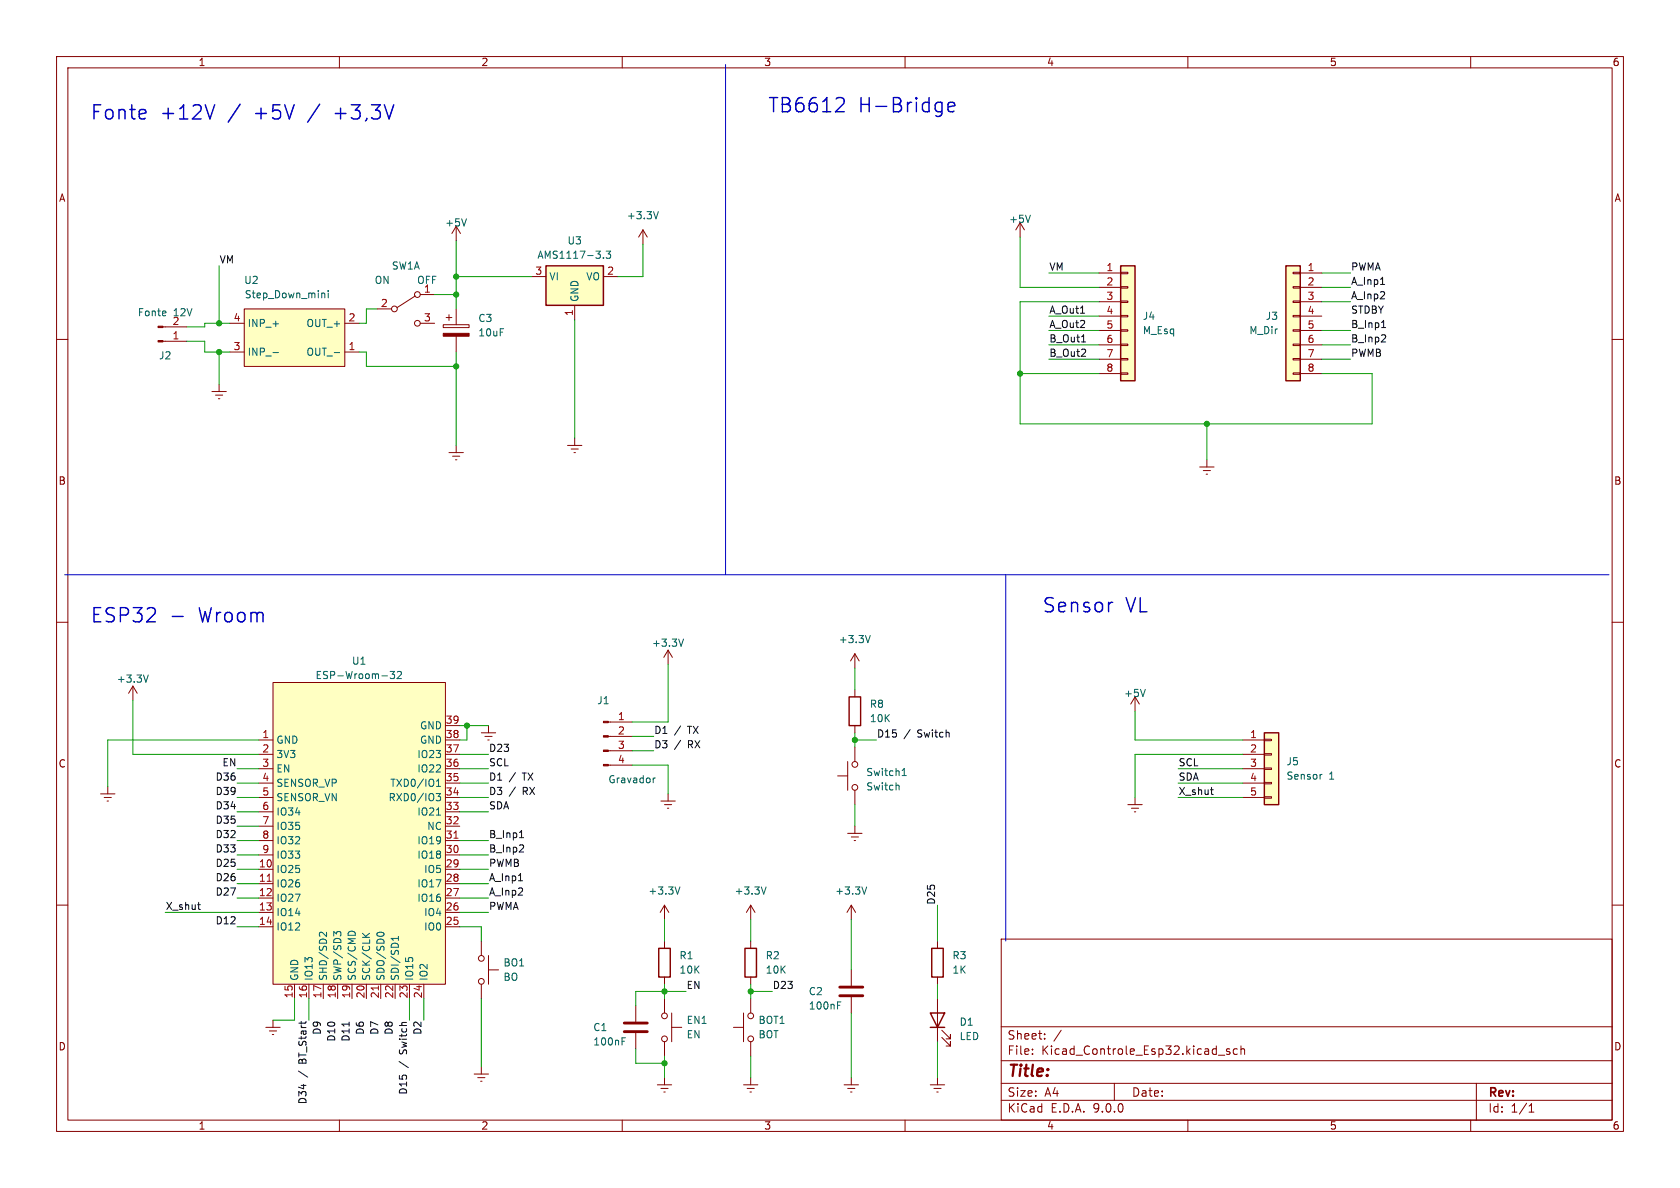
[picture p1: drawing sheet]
<svg xmlns="http://www.w3.org/2000/svg" width="297mm" height="210mm" viewBox="0 0 297 210" stroke-linecap="round" stroke-linejoin="round" font-family="sans-serif">
<g fill="none" stroke="#840000" stroke-width=".18">
<path d="M10 10h277v190h-277zM12 12h273v186h-273zM60 10v2M110 10v2M160 10v2M210 10v2M260 10v2M10 60h2M285 60h2M10 110h2M285 110h2M10 160h2"/>
<path d="M177 166h108v32h-108zM285 160h2M60 198v2M110 198v2M160 198v2M177 194.5h108M177 191.5h108M177 187.5h108M177 181.5h108M182.5 186.3v.1M182.5 185.5v.1M184.7 183.6v.1"/>
<path d="M184.7 182.8v.1M187.6 182.1l-1.3 2M197 191.5v3M210 198v2M215.4 186.5h1.1M217.4 185.5l-.4-.1-.2 .2 .1 .2 .5 .2v.3h-.6M218.7 185.5l-.4-.1-.3 .3v.4l.2 .2h.5M219.4 185.5l.2-.1 .4 .1v.9M219.4 184.9v1.5M260 198v2M261 191.5v6.5M270.3 196.6h.9"/>
<path d="M270.3 195.5l.4-.4v1.5"/>
</g>
<path d="M48.3 120.7h30.4v53.3h-30.4z" fill="#ffffc2"/>
<g fill="none" stroke="#840000" stroke-width=".18">
<path d="M45.7 130.8h2.6M45.7 133.4h2.6M45.7 135.9h2.6M45.7 138.4h2.6M48.3 120.7h30.4v53.3h-30.4zM78.7 130.8h2.6M78.7 133.4h2.6M78.7 135.9h2.6M78.7 138.4h2.6M78.7 128.3h2.6M45.7 141h2.6M45.7 143.5h2.6"/>
<path d="M45.7 146.1h2.6M45.7 148.6h2.6M45.7 151.1h2.6M45.7 153.7h2.6M45.7 156.2h2.6M45.7 158.8h2.6M78.7 141h2.6M78.7 143.5h2.6M78.7 146.1h2.6M78.7 148.6h2.6M78.7 151.1h2.6M78.7 153.7h2.6"/>
<path d="M78.7 156.2h2.6M78.7 158.8h2.6M45.7 161.3h2.6M45.7 163.8h2.6M52.1 174v2.5M54.6 174v2.5M57.1 174v2.5M59.7 174v2.5M62.2 174v2.5M64.8 174v2.5M67.3 174v2.5M69.8 174v2.5"/>
<path d="M72.4 174v2.5M74.9 174v2.5M78.7 161.3h2.6M78.7 163.8h2.6"/>
</g>
<path d="M47.2 155.8h.8M80.3 148.2h.7M66.9 174.3v.7" fill="none" stroke="#a90000" stroke-width=".18"/>
<g fill="none" stroke="#006464" stroke-width=".18">
<path d="M69 118.7h.8l-.5 .5 .4 .1v.5l-.2 .2-.5-.2M70.2 118.8l.5-.1 .3 .4-.8 .9h.8M77.2 139h.7M77.2 138.1l.3-.4v1.3M77.1 140.3h.8l-.4 .5 .3 .1v.5l-.2 .1h-.4M77.2 144.1h.7M57.7 164.8v.8l-.9-.8-.3 .1v.4M60.3 165.3v-.4l-.3-.2h-.4l-.1 .4-.5-.4v.8M61.6 164.9l.5-.3 .6 .3M64.1 165l.7 .7M65.3 165l-.7 .5M66.6 165.2a.68 .68 0 0 1 .7-.4 .68 .68 0 0 1 .6 .4"/>
<path d="M70.4 165.5v.7M70.4 165.9h-1.2l.3 .3"/>
</g>
<path d="M223.5 129.5h2.6v12.7h-2.6z" fill="#ffffc2"/>
<path d="M223.5 129.5h2.6v12.7h-2.6z" fill="none" stroke="#840000" stroke-width=".25"/>
<g fill="none" stroke="#840000" stroke-width=".18">
<path d="M66.7 54.6h2.5M73.4 52.3l-3.2 2.1M74.3 52.1h2.5M74.3 57.2h2.5M37.5 69.2h2.5M38.1 69.9h1.3M38.6 70.5h.3M38.7 67.9v1.3M200.7 123.2v2.5M200.7 123.2l-.8 1.3M200.7 123.2l.7 1.3M219.7 130.8h3.8"/>
<path d="M219.7 133.4h3.8M219.7 135.9h3.8M219.7 138.4h3.8M223.5 130.7h1.3v.2h-1.3zM223.5 133.2h1.3v.3h-1.3zM223.5 135.8h1.3v.2h-1.3zM223.5 138.3h1.3v.3h-1.3zM199.4 142.2h2.5M200 142.9h1.3M200.5 143.5h.3M200.7 141v1.2M219.7 141h3.8"/>
<path d="M223.5 140.8h1.3v.3h-1.3z"/>
<circle cx="69.7" cy="54.6" r=".51"/>
<circle cx="73.8" cy="52.1" r=".51"/>
<circle cx="73.8" cy="57.2" r=".51"/>
</g>
<path d="M74.2 48.9a.9 .9 0 0 0 0 1.1M202.5 121.9l-.4 1.2M233.7 136.9l-.2 .1" fill="none" stroke="#006464" stroke-width=".18"/>
<path d="M198.1 47h2.6v20.3h-2.6z" fill="#ffffc2"/>
<path d="M198.1 47h2.6v20.3h-2.6z" fill="none" stroke="#840000" stroke-width=".25"/>
<g fill="none" stroke="#840000" stroke-width=".18">
<path d="M194.3 48.3h3.8M194.3 50.8h3.8M194.3 53.3h3.8M194.3 55.9h3.8M194.3 58.4h3.8M198.1 48.1h1.3v.3h-1.3zM198.1 50.7h1.3v.2h-1.3zM198.1 53.2h1.3v.3h-1.3zM198.1 55.8h1.3v.2h-1.3zM198.1 58.3h1.3v.2h-1.3zM194.3 61h3.8M194.3 63.5h3.8"/>
<path d="M194.3 66h3.8M198.1 60.8h1.3v.3h-1.3zM198.1 63.4h1.3v.2h-1.3zM198.1 65.9h1.3v.3h-1.3zM107.5 127.6h4.3M107.5 130.2h4.3M107.5 132.7h4.3M107.5 135.3h4.3M148.1 137.2h1.8M149.9 134.6v5.1M151.1 132.1v2.5M151.1 139.7v2.5"/>
<path d="M116.8 141.6h2.6M117.5 142.2h1.2M118 142.9h.2M118.1 140.3v1.3M117.5 176.5v2.6M118.7 179.1v5.1M131.4 179.1v5.1M132.7 176.5v2.6M47 181.6h2.5M47.6 182.2h1.3M48.1 182.9h.3M48.3 180.3v1.3"/>
<path d="M116.2 191.8h2.5M116.8 192.4h1.3M117.3 193h.3M117.5 184.2v2.5M117.5 190.5v1.3M118.7 181.6h1.8M129.7 181.6h1.7M131.4 191.8h2.6M132.1 192.4h1.2M132.6 193h.2M132.7 184.2v2.5M132.7 190.5v1.3"/>
<path d="M164.5 191.8h2.5M165.1 192.4h1.3M165.6 193h.3M165.7 190.5v1.3"/>
<circle cx="151.1" cy="135.1" r=".51"/>
<circle cx="151.1" cy="139.2" r=".51"/>
<circle cx="117.5" cy="179.6" r=".51"/>
<circle cx="132.7" cy="179.6" r=".51"/>
<circle cx="117.5" cy="183.6" r=".51"/>
<circle cx="132.7" cy="183.6" r=".51"/>
</g>
<g fill="#840000" stroke="#840000" stroke-width=".18">
<path d="M106.7 127.5h.8v.3h-.8z"/>
<path d="M106.7 130h.8v.3h-.8z"/>
<path d="M106.7 132.6h.8v.2h-.8z"/>
<path d="M106.7 135.1h.8v.3h-.8z"/>
</g>
<path d="M115.5 137.5v.9M115.8 137.5l-.3 .3M158.6 138.8l.4 .2v.6M159.5 137.1h.7M159.5 136.2l.4-.4v1.3" fill="none" stroke="#006464" stroke-width=".18"/>
<path d="M227.3 47h2.6v20.3h-2.6z" fill="#ffffc2"/>
<path d="M227.3 47h2.6v20.3h-2.6zM150.1 123.2h2v5.1h-2zM116.5 167.6h2v5.1h-2zM131.7 167.6h2v5.1h-2zM164.5 179.1h2.5l-1.3 2.5zM164.7 167.6h2.1v5.1h-2.1zM164.5 181.6h2.5" fill="none" stroke="#840000" stroke-width=".25"/>
<g fill="none" stroke="#840000" stroke-width=".18">
<path d="M78.4 57.4h4.5v.5h-4.5zM78.9 56.1h1M79.4 55.6v1M80.6 40l-.7 1.3M80.6 40l.8 1.3M80.6 40v2.5M80.6 54.6v2.8M80.6 59.4v2.8M113.7 40.6l-.8 1.3M113.7 40.6l.7 1.3M113.7 40.6v2.6M228.6 48.1h1.3v.3h-1.3z"/>
<path d="M228.6 50.7h1.3v.2h-1.3zM228.6 53.2h1.3v.3h-1.3zM228.6 55.8h1.3v.2h-1.3zM228.6 58.3h1.3v.2h-1.3zM229.9 48.3h3.8M229.9 50.8h3.8M229.9 53.3h3.8M229.9 55.9h3.8M229.9 58.4h3.8M100.3 78.7h2.6M101 79.4h1.2M101.6 77.5v1.2"/>
<path d="M228.6 60.8h1.3v.3h-1.3zM228.6 63.4h1.3v.2h-1.3zM228.6 65.9h1.3v.3h-1.3zM229.9 61h3.8M229.9 63.5h3.8M229.9 66h3.8M101.5 80h.2M212.1 82.6h2.5M212.7 83.2h1.3M213.2 83.8h.3M213.4 81.3v1.3M118.1 114.9l-.8 1.3"/>
<path d="M118.1 114.9l.8 1.3M118.1 114.9v2.6M151.1 115.6v2.5M151.1 115.6l-.7 1.2M151.1 115.6l.8 1.2M19 139.1v1.2M23.5 121.3l-.8 1.3M23.5 121.3l.8 1.3M23.5 121.3v2.5M85.1 129.5h2.5M85.7 130.2h1.3M86.2 130.8h.3"/>
<path d="M86.4 128.3v1.2M151.1 121.9v1.3M151.1 128.3v1.2M17.8 140.3h2.5M18.4 141h1.3M18.9 141.6h.3M149.9 147.3h2.5M150.5 148h1.3M151 148.6h.3M151.1 146.1v1.2M85.1 166.4v2.5M85.1 174v2.5"/>
<path d="M86.4 168.9v5.1M86.4 171.5h1.7M112.4 177.8v2.8M117.5 160l-.8 1.3M117.5 160l.7 1.3M117.5 160v2.6M117.5 166.4v1.2M117.5 172.7v1.3M132.7 160v2.6M132.7 166.4v1.2M132.7 172.7v1.3M132.7 160l-.7 1.3"/>
<path d="M132.7 160l.8 1.3M150.5 160v2.6M150.5 171.5v2.7M150.5 176.3v2.8M150.5 160l-.8 1.3M150.5 160l.8 1.3M165.7 166.4v1.2M165.7 172.7v1.3M165.7 176.5v7.7M112.4 182.6v2.8M149.2 191.8h2.6M149.9 192.4h1.2"/>
<path d="M150.4 193h.2M150.5 190.5v1.3M166.5 183.4l1.5 1.5v-.7v.7h-.7M166.5 182.1l1.5 1.5v-.7v.7h-.7"/>
<circle cx="85.1" cy="169.4" r=".51"/>
<circle cx="85.1" cy="173.5" r=".51"/>
</g>
<path d="M82.5 38.7l-.5 1.2M116.4 37.4l-.4 1.3M26.2 119.3l-.4 1.3M120.8 113l-.4 1.2M153.9 112.3l-.5 1.3M120.2 156.8l-.4 1.3M135.4 156.8l-.4 1.3M153.2 156.8l-.4 1.3M148.1 177.7h.4M148.1 177.1h.6M110 184.1h.4M110 183.5h.6" fill="none" stroke="#006464" stroke-width=".18"/>
<path d="M148.5 174.5h4M148.5 176h4M110.4 180.8h4M110.4 182.4h4" fill="none" stroke="#840000" stroke-width=".51"/>
<path d="M78.4 58.9h4.5v.5h-4.5z" fill="#840000" stroke="#840000" stroke-width=".18"/>
<path d="M96.5 47h10.2v7h-10.2z" fill="#ffffc2"/>
<path d="M96.5 47h10.2v7h-10.2z" fill="none" stroke="#840000" stroke-width=".25"/>
<g fill="none" stroke="#840000" stroke-width=".18">
<path d="M180.3 39.4l-.7 1.2M180.3 39.4l.8 1.2M180.3 39.4v2.5M28.8 57.8h4.2M94 48.9h2.5M101.6 54v2.5M106.7 48.9h2.5M28.8 60.3h4.2M80.6 78.7v1.3M79.4 80h2.5M80 80.6h1.3M80.5 81.3h.3"/>
<path d="M83.8 189.9h2.6M84.5 190.5h1.2M85 191.1h.2M85.1 188.6v1.3"/>
</g>
<path d="M182.2 38l-.5 1.3M106.7 45.5v.2M107.2 44.4h.7l-.4 .5 .4 .1v.5l-.2 .2-.5-.2" fill="none" stroke="#006464" stroke-width=".18"/>
<g fill="#840000" stroke="#840000" stroke-width=".18">
<path d="M27.9 60.2h.9v.3h-.9z"/>
<path d="M27.9 57.7h.9v.2h-.9z"/>
</g>
<path d="M43.2 54.6h17.8v10.2h-17.8z" fill="#ffffc2"/>
<path d="M40.6 57.2h2.6M43.2 54.6h17.8v10.2h-17.8zM61 57.2h2.5M40.6 62.2h2.6M61 62.2h2.5" fill="none" stroke="#840000" stroke-width=".18"/>
<path d="M48.3 57.2h.9M56.9 51.9h.5v.7M58 51.4v.1M58 51.8v.8M48.3 62.3h.9M59.1 62.3h.9" fill="none" stroke="#006464" stroke-width=".18"/>
<g fill="none" stroke="#0f0f0f" stroke-width=".18">
<path d="M191 55.4h.7M244.1 50.3h.7M244.2 57.9h.8M244.8 59.2l.2 .2-.1 .3-.7 .7h.8M191.2 60.4h.7M214 139.6h.5M34.9 159.9h.5M91.7 155.7h.7M91.8 148.1h.8M92.4 149.4l.2 .2-.1 .3-.7 .7h.8M214.4 140.5h.1M35.3 160.8h.1"/>
<path d="M61.7 180.7v.7"/>
</g>
<path d="M128.3 11.4v90.2M11.4 101.6h273.1M177.8 101.6v64.8" fill="none" stroke="#0000c2" stroke-width=".18"/>
<g fill="none" stroke="#009600" stroke-width=".18">
<path d="M38.7 47v10.2M40.6 57.2h-4.4v.6h-3.2M66.7 54.6h-1.9v2.6h-1.3M76.8 52.1h3.8M80.6 48.9h13.4M80.6 42.5v12.1M101.6 56.5v21M113.7 43.2v5.7h-4.5M180.3 41.9v8.9h14M185.4 55.9h8.9M185.4 58.4h8.9M185.4 48.3h8.9"/>
<path d="M194.3 53.3h-14v21.6h62.3v-8.9h-8.9M233.7 58.4h5.1M233.7 53.3h5.1M233.7 48.3h5.1M233.7 50.8h5.1M33 60.3h3.2v1.9h4.4M38.7 62.2v5.7M63.5 62.2h1.3v2.6h15.8M80.6 62.2v16.5M180.3 66h14M185.4 61h8.9M185.4 63.5h8.9"/>
<path d="M213.4 74.9v6.4M233.7 61h5.1M233.7 63.5h5.1M118.1 117.5v10.1h-6.3M151.1 118.1v3.8M23.5 123.8v9.6h22.2M41.9 138.4h3.8M41.9 135.9h3.8M45.7 130.8h-26.7v8.3M81.3 133.4h5.1M81.3 138.4h5.1M81.3 135.9h5.1"/>
<path d="M81.3 128.3h5.1M82.5 128.3v2.5h-1.2M111.8 132.7h3.8M111.8 130.2h3.8M111.8 135.3h6.3v5M151.1 129.5v2.6M151.1 130.8h3.8M200.7 125.7v5.1h19M208.3 138.4h11.4M208.3 135.9h11.4M219.7 133.4h-19v7.6M41.9 143.5h3.8"/>
<path d="M41.9 141h3.8M41.9 156.2h3.8M41.9 158.8h3.8M41.9 151.1h3.8M41.9 153.7h3.8M41.9 148.6h3.8M41.9 146.1h3.8M81.3 143.5h5.1M81.3 141h5.1M81.3 156.2h5.1M81.3 158.8h5.1M81.3 151.1h5.1"/>
<path d="M81.3 153.7h5.1M81.3 148.6h5.1M151.1 142.2v3.9M208.3 141h11.4M29.2 161.3h16.5M41.9 163.8h3.8M52.1 176.5v3.8h-3.8M54.6 176.5v3.8M72.4 176.5v3.8M74.9 176.5v3.8M81.3 161.3h5.1M81.3 163.8h3.8v2.6"/>
<path d="M85.1 176.5v12.1M117.5 162.6v3.8M117.5 174v2.5M121.3 175.3h-8.9v2.5M132.7 162.6v3.8M132.7 174v2.5M132.7 175.3h3.8M150.5 162.6v8.9M150.5 179.1v11.4M165.7 160v6.4M165.7 174v2.5M112.4 185.4v2.6h5.1"/>
<path d="M117.5 186.7v3.8M132.7 186.7v3.8M165.7 184.2v6.3"/>
</g>
<path d="M37.9 18.5l-.8 2.5M149 17.4a.68 .68 0 0 1 .1 .9l-1.4 1.5h1.6M167.6 18.9l1.2-.2-.1-.5-.8-.1-.3 .3v1l.1 .2 .2 .2 .8-.2M30.4 109h2" fill="none" stroke="#0000c2" stroke-width=".25"/>
<g fill="#009600" stroke="#009600" stroke-width=".18">
<circle cx="151.1" cy="130.8" r=".46"/>
<circle cx="38.7" cy="57.2" r=".46"/>
<circle cx="38.7" cy="62.2" r=".46"/>
<circle cx="80.6" cy="52.1" r=".46"/>
<circle cx="180.3" cy="66" r=".46"/>
<circle cx="80.6" cy="64.8" r=".46"/>
<circle cx="80.6" cy="48.9" r=".46"/>
<circle cx="117.5" cy="188" r=".46"/>
<circle cx="117.5" cy="175.3" r=".46"/>
<circle cx="132.7" cy="175.3" r=".46"/>
<circle cx="82.5" cy="128.3" r=".46"/>
<circle cx="213.4" cy="74.9" r=".46"/>
</g>
<g font-size="3.5" fill="#0000c2">
<text x="15.9" y="21.3">Fonte</text>
<text x="28.3" y="21.3">+12V</text>
<text x="40.4" y="21.3">/</text>
<text x="45.2" y="21.3">+5V</text>
<text x="55" y="21.3">/</text>
<text x="59.8" y="21.3">+3,3V</text>
<text x="135.6" y="20.1">TB6612</text>
<text x="151.7" y="20.1">H-Bridge</text>
<text x="15.9" y="110.2">ESP32</text>
<text x="35.2" y="110.2">Wroom</text>
<text x="184.1" y="108.5">Sensor</text>
<text x="198.9" y="108.5">VL</text>
</g>
<text font-size="2.8" fill="#840000" x="178" y="190.9">Title:</text>
<g font-size="2.1" fill="#840000">
<text x="178" y="184">Sheet:</text>
<text x="178" y="186.7">File:</text>
<text x="184.1" y="186.7">Kicad_Controle_Esp32.kicad_sch</text>
<text x="178" y="196.9">KiCad</text>
<text x="178" y="194.1">Size:</text>
<text x="184.7" y="194.1">A4</text>
<text x="185.7" y="196.9">E.D.A.</text>
<text x="193.3" y="196.9">9.0.0</text>
<text x="200" y="194.1">Date:</text>
<text x="263" y="194.3">Rev:</text>
<text x="263" y="196.9">Id:</text>
<text x="267.1" y="196.9">1/1</text>
</g>
<g font-size="1.8" fill="#840000">
<text x="35" y="11.9">1</text>
<text x="85" y="11.9">2</text>
<text x="135" y="11.9">3</text>
<text x="185" y="11.9">4</text>
<text x="235" y="11.9">5</text>
<text x="285" y="11.9">6</text>
<text x="10.3" y="35.9">A</text>
<text x="285.3" y="35.9">A</text>
<text x="10.3" y="85.9">B</text>
<text x="285.3" y="85.9">B</text>
<text x="10.3" y="135.9">C</text>
<text x="285.3" y="135.9">C</text>
<text x="10.3" y="185.9">D</text>
<text x="285.3" y="185.9">D</text>
<text x="35" y="199.9">1</text>
<text x="85" y="199.9">2</text>
<text x="135" y="199.9">3</text>
<text x="185" y="199.9">4</text>
<text x="235" y="199.9">5</text>
<text x="285" y="199.9">6</text>
</g>
<g font-size="1.8" fill="#006464">
<text x="78.6" y="40.2">+5V</text>
<text x="110.7" y="39">+3.3V</text>
<text x="178.3" y="39.6">+5V</text>
<text x="69.2" y="47.9">SW1A</text>
<text x="94.9" y="45.9">AMS1117-3.3</text>
<text x="100.2" y="43.4">U3</text>
<text x="43.1" y="50.4">U2</text>
<text x="43.2" y="52.9">Step_Down_mini</text>
<text x="66.1" y="50.4">ON</text>
<text x="74.7" y="50.4">OFF</text>
<text x="74.9" y="51.8">1</text>
<text x="97" y="49.8">VI</text>
<text x="102.5" y="53.5" transform="rotate(-90 102.5 53.5)">GND</text>
<text x="103.5" y="49.8">VO</text>
<text x="24.3" y="56.1">Fonte</text>
<text x="30.4" y="57.5">2</text>
<text x="30.6" y="56.1">12V</text>
<text x="43.7" y="58">INP_+</text>
<text x="54.1" y="58">OUT_+</text>
<text x="84.5" y="57.1">C3</text>
<text x="84.5" y="59.7">10uF</text>
<text x="201.9" y="56.7">J4</text>
<text x="201.9" y="59.3">M_Esq</text>
<text x="220.8" y="59.3">M_Dir</text>
<text x="223.7" y="56.7">J3</text>
<text x="28" y="63.7">J2</text>
<text x="43.7" y="63.1">INP_-</text>
<text x="54.1" y="63.1">OUT_-</text>
<text x="148.2" y="113.9">+3.3V</text>
<text x="62.1" y="117.7">U1</text>
<text x="115.2" y="114.5">+3.3V</text>
<text x="20.6" y="120.9">+3.3V</text>
<text x="55.7" y="120.2">ESP-Wroom-32</text>
<text x="105.5" y="124.7">J1</text>
<text x="153.7" y="125.3">R8</text>
<text x="198.6" y="123.4">+5V</text>
<text x="48.8" y="131.7">GND</text>
<text x="74.2" y="129.1">GND</text>
<text x="74.2" y="131.7">GND</text>
<text x="153.7" y="127.9">10K</text>
<text x="48.8" y="134.2">3V3</text>
<text x="48.8" y="136.8">EN</text>
<text x="73.7" y="134.2">IO23</text>
<text x="73.7" y="136.8">IO22</text>
<text x="153" y="137.4">Switch1</text>
<text x="227.3" y="135.5">J5</text>
<text x="48.8" y="139.3">SENSOR_VP</text>
<text x="48.8" y="141.8">SENSOR_VN</text>
<text x="68.6" y="141.8">RXD0/IO3</text>
<text x="68.9" y="139.3">TXD0/IO1</text>
<text x="107.5" y="138.7">Gravador</text>
<text x="153" y="139.9">Switch</text>
<text x="227.3" y="138">Sensor</text>
<text x="234.9" y="138">1</text>
<text x="48.8" y="144.4">IO34</text>
<text x="48.8" y="146.9">IO35</text>
<text x="48.8" y="149.5">IO32</text>
<text x="73.7" y="144.4">IO21</text>
<text x="73.7" y="149.5">IO19</text>
<text x="75.4" y="146.9">NC</text>
<text x="48.8" y="152">IO33</text>
<text x="48.8" y="154.5">IO25</text>
<text x="73.7" y="152">IO18</text>
<text x="74.9" y="154.5">IO5</text>
<text x="48.8" y="157.1">IO26</text>
<text x="48.8" y="159.6">IO27</text>
<text x="73.7" y="157.1">IO17</text>
<text x="73.7" y="159.6">IO16</text>
<text x="114.5" y="158.3">+3.3V</text>
<text x="129.8" y="158.3">+3.3V</text>
<text x="147.6" y="158.3">+3.3V</text>
<text x="48.8" y="162.2">IO14</text>
<text x="48.8" y="164.7">IO12</text>
<text x="74.9" y="162.2">IO4</text>
<text x="74.9" y="164.7">IO0</text>
<text x="52.9" y="173.5" transform="rotate(-90 52.9 173.5)">GND</text>
<text x="55.5" y="173.5" transform="rotate(-90 55.5 173.5)">IO13</text>
<text x="58" y="173.5" transform="rotate(-90 58 173.5)">SHD/SD2</text>
<text x="60.6" y="173.5" transform="rotate(-90 60.6 173.5)">SWP/SD3</text>
<text x="63.1" y="173.5" transform="rotate(-90 63.1 173.5)">SCS/CMD</text>
<text x="65.6" y="173.5" transform="rotate(-90 65.6 173.5)">SCK/CLK</text>
<text x="68.2" y="173.5" transform="rotate(-90 68.2 173.5)">SDO/SD0</text>
<text x="70.7" y="173.5" transform="rotate(-90 70.7 173.5)">SDI/SD1</text>
<text x="73.3" y="173.5" transform="rotate(-90 73.3 173.5)">IO15</text>
<text x="75.8" y="173.5" transform="rotate(-90 75.8 173.5)">IO2</text>
<text x="88.9" y="173.6">BO</text>
<text x="88.9" y="171">BO1</text>
<text x="120" y="169.8">R1</text>
<text x="120" y="172.3">10K</text>
<text x="135.3" y="169.8">R2</text>
<text x="135.3" y="172.3">10K</text>
<text x="168.3" y="169.8">R3</text>
<text x="168.3" y="172.3">1K</text>
<text x="142.9" y="176.1">C2</text>
<text x="142.9" y="178.7">100nF</text>
<text x="104.8" y="182.5">C1</text>
<text x="104.8" y="185">100nF</text>
<text x="121.3" y="183.7">EN</text>
<text x="121.3" y="181.2">EN1</text>
<text x="134" y="183.7">BOT</text>
<text x="134" y="181.2">BOT1</text>
<text x="169.6" y="181.5">D1</text>
<text x="169.6" y="184.1">LED</text>
</g>
<g font-size="1.8" fill="#0f0f0f">
<text x="38.7" y="46.6">VM</text>
<text x="185.4" y="47.9">VM</text>
<text x="238.8" y="47.9">PWMA</text>
<text x="238.8" y="53">A_Inp2</text>
<text x="238.8" y="50.5">A_Inp1</text>
<text x="185.4" y="58.1">A_Out2</text>
<text x="185.4" y="55.5">A_Out1</text>
<text x="238.8" y="55.5">STDBY</text>
<text x="238.8" y="58.1">B_Inp1</text>
<text x="185.4" y="63.2">B_Out2</text>
<text x="185.4" y="60.6">B_Out1</text>
<text x="238.8" y="60.6">B_Inp2</text>
<text x="238.8" y="63.2">PWMB</text>
<text x="115.6" y="129.8">D1</text>
<text x="119.2" y="129.8">/</text>
<text x="121.7" y="129.8">TX</text>
<text x="154.9" y="130.5">D15</text>
<text x="159.8" y="130.5">/</text>
<text x="162.3" y="130.5">Switch</text>
<text x="39.2" y="135.5">EN</text>
<text x="86.4" y="135.5">SCL</text>
<text x="86.4" y="133">D23</text>
<text x="115.6" y="132.4">D3</text>
<text x="119.2" y="132.4">/</text>
<text x="121.7" y="132.4">RX</text>
<text x="208.3" y="135.5">SCL</text>
<text x="38" y="140.6">D39</text>
<text x="38" y="143.2">D34</text>
<text x="38" y="138.1">D36</text>
<text x="86.4" y="143.2">SDA</text>
<text x="86.4" y="140.6">D3</text>
<text x="86.4" y="138.1">D1</text>
<text x="90" y="140.6">/</text>
<text x="90" y="138.1">/</text>
<text x="92.5" y="140.6">RX</text>
<text x="92.5" y="138.1">TX</text>
<text x="208.3" y="138.1">SDA</text>
<text x="208.3" y="140.6">X_shut</text>
<text x="38" y="145.7">D35</text>
<text x="38" y="148.2">D32</text>
<text x="86.4" y="148.2">B_Inp1</text>
<text x="38" y="150.8">D33</text>
<text x="38" y="153.3">D25</text>
<text x="38" y="155.9">D26</text>
<text x="86.4" y="155.9">A_Inp1</text>
<text x="86.4" y="150.8">B_Inp2</text>
<text x="86.4" y="153.3">PWMB</text>
<text x="29.2" y="160.9">X_shut</text>
<text x="38" y="158.4">D27</text>
<text x="86.4" y="160.9">PWMA</text>
<text x="86.4" y="158.4">A_Inp2</text>
<text x="165.4" y="160" transform="rotate(-90 165.4 160)">D25</text>
<text x="38" y="163.5">D12</text>
<text x="121.3" y="174.9">EN</text>
<text x="136.5" y="174.9">D23</text>
<text x="56.8" y="183" transform="rotate(-90 56.8 183)">D9</text>
<text x="59.3" y="184.2" transform="rotate(-90 59.3 184.2)">D10</text>
<text x="61.9" y="184.2" transform="rotate(-90 61.9 184.2)">D11</text>
<text x="64.4" y="183" transform="rotate(-90 64.4 183)">D6</text>
<text x="67" y="183" transform="rotate(-90 67 183)">D7</text>
<text x="69.5" y="183" transform="rotate(-90 69.5 183)">D8</text>
<text x="74.6" y="183" transform="rotate(-90 74.6 183)">D2</text>
<text x="54.3" y="190.4" transform="rotate(-90 54.3 190.4)">/</text>
<text x="54.3" y="187.9" transform="rotate(-90 54.3 187.9)">BT_Start</text>
<text x="72" y="188.7" transform="rotate(-90 72 188.7)">/</text>
<text x="72" y="186.2" transform="rotate(-90 72 186.2)">Switch</text>
<text x="54.3" y="195.3" transform="rotate(-90 54.3 195.3)">D34</text>
<text x="72" y="193.6" transform="rotate(-90 72 193.6)">D15</text>
</g>
<g font-size="1.8" fill="#a90000">
<text x="94.5" y="48.6">3</text>
<text x="107.2" y="48.6">2</text>
<text x="195.5" y="48">1</text>
<text x="195.5" y="50.5">2</text>
<text x="195.5" y="53.1">3</text>
<text x="231.1" y="48">1</text>
<text x="231.1" y="50.5">2</text>
<text x="231.1" y="53.1">3</text>
<text x="41.2" y="56.9">4</text>
<text x="61.5" y="56.9">2</text>
<text x="67.2" y="54.4">2</text>
<text x="74.9" y="56.9">3</text>
<text x="101.3" y="56" transform="rotate(-90 101.3 56)">1</text>
<text x="195.5" y="55.6">4</text>
<text x="195.5" y="58.2">5</text>
<text x="231.1" y="55.6">4</text>
<text x="231.1" y="58.2">5</text>
<text x="30.4" y="60.1">1</text>
<text x="41.2" y="62">3</text>
<text x="61.5" y="62">1</text>
<text x="195.5" y="60.7">6</text>
<text x="195.5" y="63.2">7</text>
<text x="195.5" y="65.8">8</text>
<text x="231.1" y="60.7">6</text>
<text x="231.1" y="63.2">7</text>
<text x="231.1" y="65.8">8</text>
<text x="46.3" y="130.6">1</text>
<text x="78.7" y="128">39</text>
<text x="78.7" y="130.6">38</text>
<text x="109.1" y="127.4">1</text>
<text x="109.1" y="129.9">2</text>
<text x="220.9" y="130.6">1</text>
<text x="46.3" y="133.1">2</text>
<text x="46.3" y="135.6">3</text>
<text x="78.7" y="133.1">37</text>
<text x="78.7" y="135.6">36</text>
<text x="109.1" y="132.5">3</text>
<text x="109.1" y="135">4</text>
<text x="220.9" y="133.1">2</text>
<text x="220.9" y="135.6">3</text>
<text x="46.3" y="138.2">4</text>
<text x="46.3" y="140.7">5</text>
<text x="46.3" y="143.3">6</text>
<text x="78.7" y="138.2">35</text>
<text x="78.7" y="140.7">34</text>
<text x="78.7" y="143.3">33</text>
<text x="220.9" y="138.2">4</text>
<text x="220.9" y="140.7">5</text>
<text x="46.3" y="145.8">7</text>
<text x="46.3" y="148.3">8</text>
<text x="78.7" y="145.8">32</text>
<text x="78.7" y="148.3">31</text>
<text x="45.7" y="153.4">10</text>
<text x="45.7" y="156">11</text>
<text x="46.3" y="150.9">9</text>
<text x="78.7" y="150.9">30</text>
<text x="78.7" y="153.4">29</text>
<text x="78.7" y="156">28</text>
<text x="45.7" y="158.5">12</text>
<text x="45.7" y="161">13</text>
<text x="78.7" y="158.5">27</text>
<text x="78.7" y="161">26</text>
<text x="45.7" y="163.6">14</text>
<text x="78.7" y="163.6">25</text>
<text x="51.8" y="176.6" transform="rotate(-90 51.8 176.6)">15</text>
<text x="54.4" y="176.6" transform="rotate(-90 54.4 176.6)">16</text>
<text x="56.9" y="176.6" transform="rotate(-90 56.9 176.6)">17</text>
<text x="59.4" y="176.6" transform="rotate(-90 59.4 176.6)">18</text>
<text x="62" y="176.6" transform="rotate(-90 62 176.6)">19</text>
<text x="64.5" y="176.6" transform="rotate(-90 64.5 176.6)">20</text>
<text x="67.1" y="176.6" transform="rotate(-90 67.1 176.6)">21</text>
<text x="69.6" y="176.6" transform="rotate(-90 69.6 176.6)">22</text>
<text x="72.1" y="176.6" transform="rotate(-90 72.1 176.6)">23</text>
<text x="74.7" y="176.6" transform="rotate(-90 74.7 176.6)">24</text>
</g>
</svg>
